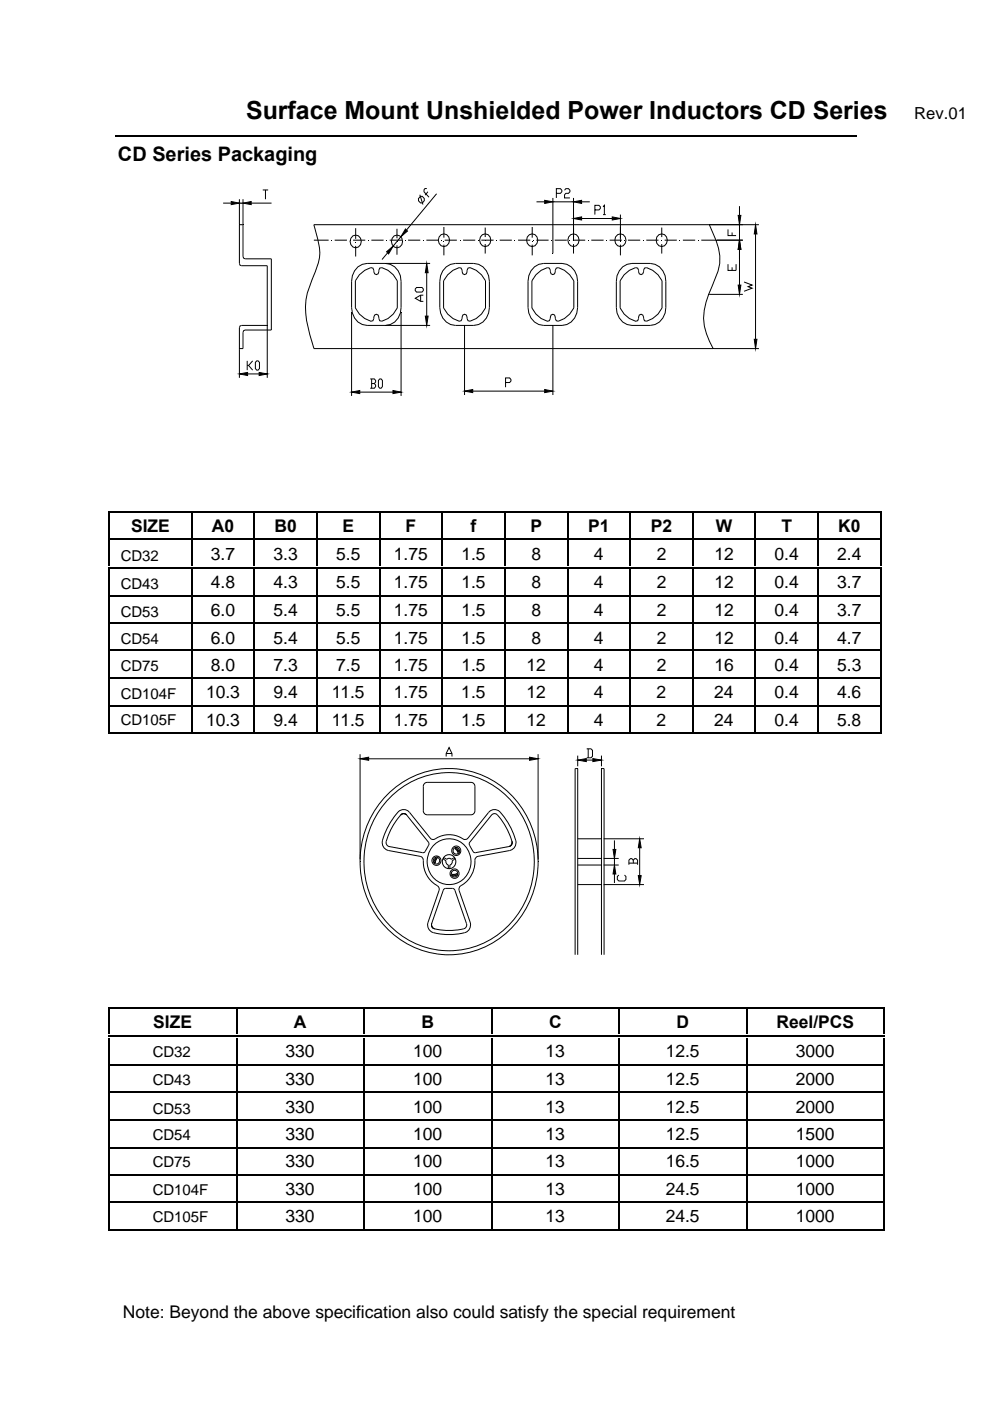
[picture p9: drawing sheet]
<svg xmlns="http://www.w3.org/2000/svg" width="210mm" height="297mm" viewBox="0 0 210 297" stroke-linecap="round" stroke-linejoin="round" font-family="sans-serif">
<g fill="#000">
<path d="M22.9 108.3h.4v.4h-.4zM22.9 114.2h.4v.3h-.4zM40.5 108.3h.4v.4h-.4zM40.5 114.2h.4v.3h-.4zM53.8 108.3h.3v.4h-.3zM53.8 114.2h.3v.3h-.3zM67.1 108.3h.3v.4h-.3zM67.1 114.2h.3v.3h-.3zM80.4 108.3h.3v.4h-.3zM80.4 114.2h.3v.3h-.3zM93.7 108.3h.3v.4h-.3zM93.7 114.2h.3v.3h-.3z"/>
<path d="M106.9 108.3h.4v.4h-.4zM106.9 114.2h.4v.3h-.4zM120.2 108.3h.4v.4h-.4zM120.2 114.2h.4v.3h-.4zM133.5 108.3h.3v.4h-.3zM133.5 114.2h.3v.3h-.3zM146.8 108.3h.3v.4h-.3zM146.8 114.2h.3v.3h-.3zM160.1 108.3h.3v.4h-.3zM160.1 114.2h.3v.3h-.3zM173.4 108.3h.3v.4h-.3zM173.4 114.2h.3v.3h-.3z"/>
<path d="M186.6 108.3h.4v.4h-.4zM186.6 114.2h.4v.3h-.4zM22.9 126.2h.4v.3h-.4zM22.9 132h.4v.4h-.4zM22.9 137.7h.4v.4h-.4zM22.9 120.2h.4v.3h-.4zM40.5 126.2h.4v.3h-.4zM40.5 132h.4v.4h-.4zM40.5 137.7h.4v.4h-.4zM40.5 120.2h.4v.3h-.4zM53.8 126.2h.3v.3h-.3zM53.8 132h.3v.4h-.3z"/>
<path d="M53.8 137.7h.3v.4h-.3zM53.8 120.2h.3v.3h-.3zM67.1 126.2h.3v.3h-.3zM67.1 132h.3v.4h-.3zM67.1 137.7h.3v.4h-.3zM67.1 120.2h.3v.3h-.3zM80.4 126.2h.3v.3h-.3zM80.4 132h.3v.4h-.3zM80.4 137.7h.3v.4h-.3zM80.4 120.2h.3v.3h-.3zM93.7 126.2h.3v.3h-.3zM93.7 132h.3v.4h-.3z"/>
<path d="M93.7 137.7h.3v.4h-.3zM93.7 120.2h.3v.3h-.3zM106.9 126.2h.4v.3h-.4zM106.9 132h.4v.4h-.4zM106.9 137.7h.4v.4h-.4zM106.9 120.2h.4v.3h-.4zM120.2 126.2h.4v.3h-.4zM120.2 132h.4v.4h-.4zM120.2 137.7h.4v.4h-.4zM120.2 120.2h.4v.3h-.4zM133.5 126.2h.3v.3h-.3zM133.5 132h.3v.4h-.3z"/>
<path d="M133.5 137.7h.3v.4h-.3zM133.5 120.2h.3v.3h-.3zM146.8 126.2h.3v.3h-.3zM146.8 132h.3v.4h-.3zM146.8 137.7h.3v.4h-.3zM146.8 120.2h.3v.3h-.3zM160.1 126.2h.3v.3h-.3zM160.1 132h.3v.4h-.3zM160.1 137.7h.3v.4h-.3zM160.1 120.2h.3v.3h-.3zM173.4 126.2h.3v.3h-.3zM173.4 132h.3v.4h-.3z"/>
<path d="M173.4 137.7h.3v.4h-.3zM173.4 120.2h.3v.3h-.3zM186.6 126.2h.4v.3h-.4zM186.6 132h.4v.4h-.4zM186.6 137.7h.4v.4h-.4zM186.6 120.2h.4v.3h-.4zM22.9 143.6h.4v.3h-.4zM22.9 149.5h.4v.3h-.4zM40.5 143.6h.4v.3h-.4zM40.5 149.5h.4v.3h-.4zM53.8 143.6h.3v.3h-.3zM53.8 149.5h.3v.3h-.3z"/>
<path d="M67.1 143.6h.3v.3h-.3zM67.1 149.5h.3v.3h-.3zM80.4 143.6h.3v.3h-.3zM80.4 149.5h.3v.3h-.3zM93.7 143.6h.3v.3h-.3zM93.7 149.5h.3v.3h-.3zM106.9 143.6h.4v.3h-.4zM106.9 149.5h.4v.3h-.4zM120.2 143.6h.4v.3h-.4zM120.2 149.5h.4v.3h-.4zM133.5 143.6h.3v.3h-.3zM133.5 149.5h.3v.3h-.3z"/>
<path d="M146.8 143.6h.3v.3h-.3zM146.8 149.5h.3v.3h-.3zM160.1 143.6h.3v.3h-.3zM160.1 149.5h.3v.3h-.3zM173.4 143.6h.3v.3h-.3zM173.4 149.5h.3v.3h-.3zM186.6 143.6h.4v.3h-.4zM186.6 149.5h.4v.3h-.4zM186.6 155.3h.4v.3h-.4zM22.9 213.5h.4v.3h-.4zM22.9 219.5h.4v.3h-.4zM50 213.5h.3v.3h-.3z"/>
<path d="M50 219.5h.3v.3h-.3zM77 213.5h.4v.3h-.4zM77 219.5h.4v.3h-.4zM104.1 213.5h.3v.3h-.3zM104.1 219.5h.3v.3h-.3zM131.1 213.5h.4v.3h-.4zM131.1 219.5h.4v.3h-.4zM158.2 213.5h.3v.3h-.3zM158.2 219.5h.3v.3h-.3zM187.4 213.5h.3v.3h-.3zM187.4 219.5h.3v.3h-.3zM22.9 225.6h.4v.4h-.4z"/>
<path d="M22.9 231.5h.4v.3h-.4zM22.9 237.3h.4v.4h-.4zM50 225.6h.3v.4h-.3zM50 231.5h.3v.3h-.3zM50 237.3h.3v.4h-.3zM77 225.6h.4v.4h-.4zM77 231.5h.4v.3h-.4zM77 237.3h.4v.4h-.4zM104.1 225.6h.3v.4h-.3zM104.1 231.5h.3v.3h-.3zM104.1 237.3h.3v.4h-.3zM131.1 225.6h.4v.4h-.4z"/>
<path d="M131.1 231.5h.4v.3h-.4zM131.1 237.3h.4v.4h-.4zM158.2 225.6h.3v.4h-.3zM158.2 231.5h.3v.3h-.3zM158.2 237.3h.3v.4h-.3zM187.4 225.6h.3v.4h-.3zM187.4 231.5h.3v.3h-.3zM187.4 237.3h.3v.4h-.3zM22.9 243.2h.4v.3h-.4zM22.9 248.9h.4v.4h-.4zM22.9 254.7h.4v.4h-.4zM50 243.2h.3v.3h-.3z"/>
<path d="M50 248.9h.3v.4h-.3zM50 254.7h.3v.4h-.3zM77 243.2h.4v.3h-.4zM77 248.9h.4v.4h-.4zM77 254.7h.4v.4h-.4zM104.1 243.2h.3v.3h-.3zM104.1 248.9h.3v.4h-.3zM104.1 254.7h.3v.4h-.3zM131.1 243.2h.4v.3h-.4zM131.1 248.9h.4v.4h-.4zM131.1 254.7h.4v.4h-.4zM158.2 243.2h.3v.3h-.3z"/>
<path d="M158.2 248.9h.3v.4h-.3zM158.2 254.7h.3v.4h-.3zM187.4 243.2h.3v.3h-.3zM187.4 248.9h.3v.4h-.3zM187.4 254.7h.3v.4h-.3zM187.4 260.6h.3v.3h-.3z"/>
</g>
<g fill="none" stroke="#000" stroke-width=".34">
<path d="M22.9 108.5h17.6M23.1 108.7v5.5M23.1 114.6v5.5M23.3 114.3h17.2M40.7 108.7v5.5M40.7 114.6v5.5M40.9 108.5h12.9M40.9 114.3h12.9M54 108.7v5.5M54 114.6v5.5M54.1 108.5h13M54.1 114.3h13"/>
<path d="M67.3 108.7v5.5M67.3 114.6v5.5M67.4 108.5h13M67.4 114.3h13M80.5 108.7v5.5M80.5 114.6v5.5M80.7 108.5h13M80.7 114.3h13M93.8 108.7v5.5M93.8 114.6v5.5M94 108.5h12.9M94 114.3h12.9"/>
<path d="M107.1 108.7v5.5M107.1 114.6v5.5M107.3 108.5h12.9M107.3 114.3h12.9M120.4 108.7v5.5M120.4 114.6v5.5M120.6 108.5h12.9M120.6 114.3h12.9M133.7 108.7v5.5M133.7 114.6v5.5M133.8 108.5h13M133.8 114.3h13"/>
<path d="M147 108.7v5.5M147 114.6v5.5M147.1 108.5h13M147.1 114.3h13M160.2 108.7v5.5M160.2 114.6v5.5M160.4 108.5h13M160.4 114.3h13M173.5 108.7v5.5M173.5 114.6v5.5M173.7 108.5h12.9M173.7 114.3h12.9"/>
<path d="M186.8 108.7v5.5M186.8 114.6v5.5M23.1 120.7v5.5M23.1 126.5v5.5M23.1 132.4v5.5M23.1 138.1v5.5M23.3 126.3h17.2M23.3 132.2h17.2M23.3 137.9h17.2M23.3 120.3h17.2M40.7 120.7v5.5M40.7 126.5v5.5"/>
<path d="M40.7 132.4v5.5M40.7 138.1v5.5M40.9 126.3h12.9M40.9 132.2h12.9M40.9 137.9h12.9M40.9 120.3h12.9M54 120.7v5.5M54 126.5v5.5M54 132.4v5.5M54 138.1v5.5M54.1 126.3h13M54.1 132.2h13"/>
<path d="M54.1 137.9h13M54.1 120.3h13M67.3 120.7v5.5M67.3 126.5v5.5M67.3 132.4v5.5M67.3 138.1v5.5M67.4 126.3h13M67.4 132.2h13M67.4 137.9h13M67.4 120.3h13M80.5 120.7v5.5M80.5 126.5v5.5"/>
<path d="M80.5 132.4v5.5M80.5 138.1v5.5M80.7 126.3h13M80.7 132.2h13M80.7 137.9h13M80.7 120.3h13M93.8 120.7v5.5M93.8 126.5v5.5M93.8 132.4v5.5M93.8 138.1v5.5M94 126.3h12.9M94 132.2h12.9"/>
<path d="M94 137.9h12.9M94 120.3h12.9M107.1 120.7v5.5M107.1 126.5v5.5M107.1 132.4v5.5M107.1 138.1v5.5M107.3 126.3h12.9M107.3 132.2h12.9M107.3 137.9h12.9M107.3 120.3h12.9M120.4 120.7v5.5M120.4 126.5v5.5"/>
<path d="M120.4 132.4v5.5M120.4 138.1v5.5M120.6 126.3h12.9M120.6 132.2h12.9M120.6 137.9h12.9M120.6 120.3h12.9M133.7 120.7v5.5M133.7 126.5v5.5M133.7 132.4v5.5M133.7 138.1v5.5M133.8 126.3h13M133.8 132.2h13"/>
<path d="M133.8 137.9h13M133.8 120.3h13M147 120.7v5.5M147 126.5v5.5M147 132.4v5.5M147 138.1v5.5M147.1 126.3h13M147.1 132.2h13M147.1 137.9h13M147.1 120.3h13M160.2 120.7v5.5M160.2 126.5v5.5"/>
<path d="M160.2 132.4v5.5M160.2 138.1v5.5M160.4 126.3h13M160.4 132.2h13M160.4 137.9h13M160.4 120.3h13M173.5 120.7v5.5M173.5 126.5v5.5M173.5 132.4v5.5M173.5 138.1v5.5M173.7 126.3h12.9M173.7 132.2h12.9"/>
<path d="M173.7 137.9h12.9M173.7 120.3h12.9M186.8 120.7v5.5M186.8 126.5v5.5M186.8 132.4v5.5M186.8 138.1v5.5M22.9 155.5h17.6M23.1 143.9v5.6M23.1 149.8v5.8M23.3 143.8h17.2M23.3 149.6h17.2M40.7 143.9v5.6"/>
<path d="M40.7 149.8v5.8M40.9 143.8h12.9M40.9 149.6h12.9M40.9 155.5h12.9M54 143.9v5.6M54 149.8v5.8M54.1 143.8h13M54.1 149.6h13M54.1 155.5h13M67.3 143.9v5.6M67.3 149.8v5.8M67.4 143.8h13"/>
<path d="M67.4 149.6h13M67.4 155.5h13M80.5 143.9v5.6M80.5 149.8v5.8M80.7 143.8h13M80.7 149.6h13M80.7 155.5h13M93.8 143.9v5.6M93.8 149.8v5.8M94 143.8h12.9M94 149.6h12.9M94 155.5h12.9"/>
<path d="M107.1 143.9v5.6M107.1 149.8v5.8M107.3 143.8h12.9M107.3 149.6h12.9M107.3 155.5h12.9M120.4 143.9v5.6M120.4 149.8v5.8M120.6 143.8h12.9M120.6 149.6h12.9M120.6 155.5h12.9M133.7 143.9v5.6M133.7 149.8v5.8"/>
<path d="M133.8 143.8h13M133.8 149.6h13M133.8 155.5h13M147 143.9v5.6M147 149.8v5.8M147.1 143.8h13M147.1 149.6h13M147.1 155.5h13M160.2 143.9v5.6M160.2 149.8v5.8M160.4 143.8h13M160.4 149.6h13"/>
<path d="M160.4 155.5h13M173.5 143.9v5.6M173.5 149.8v5.8M173.7 143.8h12.9M173.7 149.6h12.9M173.7 155.5h12.9M186.8 143.9v5.6M186.8 149.8v5.8M22.9 213.6h27.1M22.9 219.6h27.1M23.1 213.8v5.5M50.2 213.8v5.5"/>
<path d="M50.3 213.6h26.7M50.3 219.6h26.7M77.2 213.8v5.5M77.4 213.6h26.7M77.4 219.6h26.7M104.3 213.8v5.5M104.4 213.6h26.7M104.4 219.6h26.7M131.3 213.8v5.5M131.5 213.6h26.7M131.5 219.6h26.7M158.4 213.8v5.5"/>
<path d="M158.5 213.6h28.9M158.5 219.6h28.9M187.5 213.8v5.5M23.1 220.1v5.5M23.1 226v5.5M23.1 231.8v5.5M23.1 237.7v5.5M23.3 225.8h26.7M23.3 231.6h26.7M23.3 237.5h26.7M50.2 220.1v5.5M50.2 226v5.5"/>
<path d="M50.2 231.8v5.5M50.2 237.7v5.5M50.3 225.8h26.7M50.3 231.6h26.7M50.3 237.5h26.7M77.2 220.1v5.5M77.2 226v5.5M77.2 231.8v5.5M77.2 237.7v5.5M77.4 225.8h26.7M77.4 231.6h26.7M77.4 237.5h26.7"/>
<path d="M104.3 220.1v5.5M104.3 226v5.5M104.3 231.8v5.5M104.3 237.7v5.5M104.4 225.8h26.7M104.4 231.6h26.7M104.4 237.5h26.7M131.3 220.1v5.5M131.3 226v5.5M131.3 231.8v5.5M131.3 237.7v5.5M131.5 225.8h26.7"/>
<path d="M131.5 231.6h26.7M131.5 237.5h26.7M158.4 220.1v5.5M158.4 226v5.5M158.4 231.8v5.5M158.4 237.7v5.5M158.5 225.8h28.9M158.5 231.6h28.9M158.5 237.5h28.9M187.5 220.1v5.5M187.5 226v5.5M187.5 231.8v5.5"/>
<path d="M187.5 237.7v5.5M23.1 243.4v5.5M23.1 249.3v5.4M23.1 255.1v5.8M23.3 243.3h26.7M23.3 249.1h26.7M23.3 254.9h26.7M50.2 243.4v5.5M50.2 249.3v5.4M50.2 255.1v5.8M50.3 243.3h26.7M50.3 249.1h26.7"/>
<path d="M50.3 254.9h26.7M77.2 243.4v5.5M77.2 249.3v5.4M77.2 255.1v5.8M77.4 243.3h26.7M77.4 249.1h26.7M77.4 254.9h26.7M104.3 243.4v5.5M104.3 249.3v5.4M104.3 255.1v5.8M104.4 243.3h26.7M104.4 249.1h26.7"/>
<path d="M104.4 254.9h26.7M131.3 243.4v5.5M131.3 249.3v5.4M131.3 255.1v5.8M131.5 243.3h26.7M131.5 249.1h26.7M131.5 254.9h26.7M158.4 243.4v5.5M158.4 249.3v5.4M158.4 255.1v5.8M158.5 243.3h28.9M158.5 249.1h28.9"/>
<path d="M158.5 254.9h28.9M187.5 243.4v5.5M187.5 249.3v5.4M187.5 255.1v5.8M22.9 260.8h27.1M50.3 260.8h26.7M77.4 260.8h26.7M104.4 260.8h26.7M131.5 260.8h26.7M158.5 260.8h28.9"/>
</g>
<g fill="none" stroke="#000" stroke-width=".21">
<path d="M90.5 40h-.4l-.2 .2v.5l1.1 1.1M47.3 43.1h1.7M49 42.7l1.8 .4-1.8 .3zM50.8 42.2v5.4M50.8 43.1h.7M50.8 47.6h.7v6.8l.2 .3 .3 .2h5.6v15.1h-5.6l-.3 .1-.2 .4v3.4h-.7v-4.4l.1-.4 .3-.1h5.5v-12.7h-5.5l-.3-.1-.1-.3zM51.5 43.1l1.8-.4v.7zM51.5 42.2v5.4M53.3 43.1h4.3M55.7 40.3h1.2M56.3 40.3v1.9M66.6 50.9h3.1"/>
<path d="M71 50.9h2.6M74.8 50a1.28 1.28 0 0 1 1.8 1.2 1.28 1.28 0 0 1-1.8 1.2 1.46 1.46 0 0 1 0-2.4zM74.9 50.9h2.6M75.4 48.4v2.2M75.4 52.1v2.3M75.9 56.6l1-.6 1-.1h3.9a3.5 3.5 0 0 1 3.3 3.7v5.6a3.6 3.6 0 0 1-3.3 3.8h-3.9a3.5 3.5 0 0 1-3.3-3.8v-5.6l.1-1.1 .5-1.1zM76.2 58.3l1.2-1 1.3-.6 .4 .1 .4 1.3 .3 .1 .4-.1 .3-1.3 .5-.1 1.3 .6 1.1 1 .9 1.2v5.8l-.9 1.3-1.1 .9-1.3 .6-.5-.1-.3-1.2-.4-.2-.3 .2-.4 1.2-.4 .1-1.3-.6-1.2-.9-.8-1.3v-5.8zM78.8 50.9h2.6M81.9 55.9h9.3M82 53.4l1.4-1.2-1 1.6zM82.2 53.6l-1.2 1.4M82.7 50.9h2.6"/>
<path d="M83.6 50a1.28 1.28 0 0 1 1.8 1.2 1.28 1.28 0 0 1-1.8 1.2 1.46 1.46 0 0 1 0-2.4zM84.2 48.5v2M84.2 52v2M85 50.2l-1.6 2M86 48.5l.4 .5-1.4 1.2zM86.6 50.9h2.5M89 41.3l.7 2.1M89.2 41.6h.4l.4 .5v.4l-.4 .5h-.4l-.4-.4v-.5zM90.4 50.9h2.6M90.5 57.8v9.2M90.5 55.9l.3 1.9h-.6zM90.8 40.7l-.6 .7"/>
<path d="M92.6 41.1l-6.4 7.7M93.6 49.8a1.28 1.28 0 0 1 1.8 1.1 1.28 1.28 0 0 1-1.8 1.2 1.46 1.46 0 0 1 0-2.3zM94.1 48.1v2.3M94.1 51.9v2.2M94.3 50.9h2.6M94.7 56.6l.9-.6 1-.1h3.9a3.5 3.5 0 0 1 3.3 3.7v5.6a3.6 3.6 0 0 1-3.3 3.8h-3.9a3.5 3.5 0 0 1-3.3-3.8v-5.6l.2-1.1 .4-1.1zM95 58.3l1.1-1 1.3-.6 .4 .1 .4 1.3 .3 .1 .4-.1 .4-1.3 .4-.1 1.3 .6 1.1 1 .9 1.2v5.8l-.9 1.3-1.1 .9-1.3 .6-.4-.1-.4-1.2-.4-.2-.3 .2-.4 1.2-.4 .1-1.3-.6-1.1-.9-.9-1.3v-5.8zM98.2 50.9h2.6M102.1 50.9h2.6M102.3 49.8a1.28 1.28 0 0 1 1.8 1.1 1.28 1.28 0 0 1-1.8 1.2 1.46 1.46 0 0 1 0-2.3zM102.9 48.3v2M102.9 51.7v2.1"/>
<path d="M106 50.9h2.6M109.9 50.9h2.6M112.3 49.8a1.28 1.28 0 0 1 1.8 1.1 1.28 1.28 0 0 1-1.8 1.2 1.46 1.46 0 0 1 0-2.3zM112.9 48.1v2.3M112.9 51.9v2.2M113.4 56.6l.9-.6 1-.1h3.9a3.5 3.5 0 0 1 3.3 3.7v5.6a3.6 3.6 0 0 1-3.3 3.8h-3.9a3.5 3.5 0 0 1-3.3-3.8v-5.6l.2-1.1 .4-1.1zM113.7 58.3l1.1-1 1.3-.6 .4 .1 .4 1.3 .4 .1 .3-.1 .4-1.3 .4-.1 1.3 .6 1.1 1 .9 1.2v5.8l-.9 1.3-1.1 .9-1.3 .6-.4-.1-.4-1.2-.3-.2-.4 .2-.4 1.2-.4 .1-1.3-.6-1.1-.9-.9-1.3v-5.8zM113.7 50.9h2.7M113.8 42.8h1.7M115.5 42.5l1.8 .3-1.8 .3zM117.3 42v11.7M117.3 42.8h4.3"/>
<path d="M117.6 50.9h2.6M118 41h.9l.3-.3v-.4l-.3-.3h-.9v2M119.7 40.3l.3-.3h.6l.3 .3v.4l-.3 .3h-.6l-.3 .3v.7h1.2M121.1 49.8a1.28 1.28 0 0 1 1.7 1.1 1.28 1.28 0 0 1-1.7 1.2 1.43 1.43 0 0 1 0-2.3zM121.5 50.9h2.6M121.6 46.3l1.8-.3v.6zM121.6 42.8l1.8-.3v.6zM121.6 42v8.9M121.6 51.7v2.1M123.4 46.3h6.5M123.4 42.8h1.7M125.4 50.9h2.6"/>
<path d="M126.2 44.5h.8l.3-.3v-.3l-.3-.4h-.8v2M127.9 43.9l.3-.4v2M127.9 45.5h.6M129.3 50.9h2.6M129.9 46l1.7 .3-1.7 .3zM131 49.8a1.28 1.28 0 0 1 1.8 1.1 1.28 1.28 0 0 1-1.8 1.2 1.46 1.46 0 0 1 0-2.3zM131.6 45.5v5.3M131.6 51.9v2.2M132.1 56.6l.9-.6 1-.1h3.9a3.5 3.5 0 0 1 3.3 3.7v5.6a3.6 3.6 0 0 1-3.3 3.8h-3.9a3.5 3.5 0 0 1-3.3-3.8v-5.6l.2-1.1 .5-1.1zM132.4 58.3l1.1-1 1.3-.6 .5 .1 .3 1.3 .4 .1 .3-.1 .4-1.3 .4-.1 1.3 .6 1.2 1 .8 1.2v5.8l-.8 1.3-1.2 .9-1.3 .6-.4-.1-.4-1.2-.3-.2-.4 .2-.3 1.2-.5 .1-1.3-.6-1.1-.9-.9-1.3v-5.8zM133.2 50.9h2.6M137.1 50.9h2.6"/>
<path d="M139.8 49.8a1.28 1.28 0 0 1 1.7 1.1 1.28 1.28 0 0 1-1.7 1.2 1.46 1.46 0 0 1 0-2.3zM140.4 48.3v2M140.4 51.7v2.1M141 50.9h2.6M144.8 50.9h2.6M148.7 50.9h3.2M150.6 47.6h10.4M152 50.9h5.6M154.4 48.6v1.3h1.7M154.4 56v1.3h1.7v-1.3M155.3 49.3v.6M155.3 56.7v.6"/>
<path d="M156.6 45.7h.5l-.3 1.9zM156.8 43.7v2M156.8 47.6v3.3M156.8 52.9v7.5M156.8 50.9l.3 2h-.5zM157.8 59.8l1.7 .6-.8 .4 .8 .3-1.7 .7M160.3 49.6v22.3M160.3 47.6l.2 2h-.5zM50.8 79.3l1.7-.3v.6zM50.8 74v6.1M52.4 76.5v2M52.5 79.3h2.5"/>
<path d="M52.7 77.5l.9 1M53.6 76.5l-.9 1h-.3M54.5 76.5h.2l.3 .3v1.3l-.3 .4h-.2l-.3-.4v-1.3zM55 79l1.7 .3-1.7 .3zM56.7 69.1v11M66.6 73.9a23.1 23.1 0 0 1-1.7-10.3l.3-1.4 1.5-4.2a9.5 9.5 0 0 0 .6-7.6l-.7-2.8h83.9a14.7 14.7 0 0 1 2.2 8.3l-.4 1.6-1.3 3.2a12.6 12.6 0 0 0-.5 11.6l.8 1.6h-84.7M74.6 66.3v17.6M81.9 69h9.3M85.1 66.3v17.6M88.3 61h1.2l.3 .3v.3l-.3 .3h-1.2l-.2-.3v-.3zM89.2 62.6v1.3M89.8 62.6h-.6l-1.1 .6 1.1 .7h.6"/>
<path d="M90.2 67h.6l-.3 2zM98.5 69.1v14.6M117.3 69.1v14.6M150.4 62.4h7.2M151.4 73.9h9.6M156.6 60.4h.5l-.3 2zM160 71.9h.5l-.2 2zM74.6 83.1l1.7-.3v.7zM76.3 83.1h7.1M78.5 80.3h.9l.3 .4v.3l-.3 .3M78.8 80.3v2M78.8 81.3h.6l.3 .4v.3l-.3 .3h-.9"/>
<path d="M80.5 80.3h.3l.3 .4v1.3l-.3 .3h-.3l-.2-.3v-1.3zM83.4 82.8l1.7 .3-1.7 .4zM98.5 82.9l1.8-.3v.6zM100.3 82.9h15.2M107.2 81.1h.9l.3-.3v-.3l-.3-.4h-.9v2M115.5 82.6l1.8 .3-1.8 .3zM76.4 159.9v22.3M94.6 159.8h1.3M114.1 159.9v22.3M124.4 158.8h.9l.4 .3v1.3l-.4 .3h-.9M124.8 158.8v1.9M76.4 160.9l1.8-.4v.7z"/>
<path d="M78.2 160.9h34.1M82.6 168a18.5 18.5 0 0 1 30.3 7.6 20 20 0 0 1-12.7 26.1 19 19 0 0 1-23.8-17.4 20.2 20.2 0 0 1 6.2-16.3zM83.2 168.6a17.7 17.7 0 0 1 28.8 7 19.1 19.1 0 0 1-12 25.3 18.1 18.1 0 0 1-22.5-15 19.4 19.4 0 0 1 5.7-17.3zM84.4 172.2a1.61 1.61 0 0 1 2.5 0l4.5 5.6 .6 .2a5.6 5.6 0 0 1 6.3-.1 .8 .8 0 0 0 1-.2l4.3-5.5a1.72 1.72 0 0 1 2.9 .5 13.1 13.1 0 0 1 2.9 6.1 1.69 1.69 0 0 1-1.3 1.5l-6.7 1.3-.6 .4a6.6 6.6 0 0 1-3.3 6.1l-.1 .7 2.3 6.7a1.82 1.82 0 0 1-1.8 2.4 11.6 11.6 0 0 1-6.5-.4 1.72 1.72 0 0 1-.6-2l2.3-6.7a1.02 1.02 0 0 0-.7-1.2 5.9 5.9 0 0 1-2.6-5.3 .78 .78 0 0 0-.7-.7l-6.7-1.3a1.87 1.87 0 0 1-1.1-2.8 16 16 0 0 1 3.1-5.3zM85 172.8l.1-.1a.8 .8 0 0 1 1.2 .1l4.6 5.9 .1 .4-.8 1.4-.4 .3-7.4-1.4a.87 .87 0 0 1-.5-1 14.8 14.8 0 0 1 3.1-5.6zM90 166.1l.6-.2h9.3a.87 .87 0 0 1 .8 .8v5.2a.87 .87 0 0 1-.8 .9h-9.3l-.4-.2-.4-.5v-5.5zM91.8 179.4a4.7 4.7 0 0 1 6.5-.4 4.7 4.7 0 0 1 .7 6.5 4.7 4.7 0 0 1-6 1.5 4.7 4.7 0 0 1-2.2-5.8l.5-1zM94.6 160.4v-.6l.7-1.3 .6 1.3v.6M96.6 179.8l.1 .3M96.6 179.7l.8 .9 .1 .3-.3 .1-.1-.5-.6-.5zM104.3 172.8l.1-.1a.79 .79 0 0 1 1.1 .1 13.3 13.3 0 0 1 3.1 6l-.3 .5-.4 .2-7.1 1.3-.5-.3-.7-1.3v-.5zM112.3 160.5l1.8 .4-1.8 .3z"/>
<path d="M122.5 160.2v2.3M122.5 177.8h5.1M122.5 161.2l1.9-.4v.7zM124.4 161.2h1.4M125.8 160.8l1.8 .4-1.8 .3zM127.6 160.2v2.3M128 177.8h8.6M130.3 178.2v1.9M135.7 179.7v5.9M135.7 177.8l.3 1.9h-.6zM91.6 195.8l-.1 .2a.87 .87 0 0 0 .7 .9M92.4 182.7l-.2 .2"/>
<path d="M92.5 182.1l.1 .1M92.5 181.8a.71 .71 0 0 0-.5 1 .71 .71 0 0 0 1.1 .2 .71 .71 0 0 0-.2-1.2M92.6 181.6l.3 .2-.4 .5-.1 .6-.3 .1 .1-.8zM92.7 182l-.1-.1-.3 .6 .1 .1M94.1 181.9l.7 .3 .3-.2 .6 .2 .7-.3v.3l-.5 .3a.71 .71 0 0 1-.5 .9v.6l-.2 .1-.1-.1v-.6l-.4-.2-.1-.7-.5-.3zM94.2 188.5l.3-.1h1.5l.4 .2 2.6 7.4a.85 .85 0 0 1-.6 .9 11.9 11.9 0 0 1-6.6-.2l-.3-.5 .1-.4zM95.7 185.3l.7 .1 .5-.2 .2 .3-1 .2-.4-.1zM95.7 185.3a.69 .69 0 0 1 .9-.7 .69 .69 0 0 1 .4 1 .69 .69 0 0 1-1.1 0M96.2 185.4l-.1 .1M96.6 185.3v.2h-.6v-.1M96.7 185.3h.3M96.8 180.2l.1-.1 .3 .5-.1 .1"/>
<path d="M97.2 180.5h-.2M97.4 180.7a.7 .7 0 0 0-.6-1 .7 .7 0 0 0-.7 .9 .7 .7 0 0 0 1.1 .3M122.5 187.6h5.1M122.5 182h5.1M122.5 183.4h5.1M128 187.6h8.6M128 182h3.2M128 183.4h3.2M130 180.1h.6l-.3 1.9zM130.3 183.4l.3 1.9h-.6zM130.3 182v1.4M130.3 185.3v1.9"/>
<path d="M131.3 185.5l-.4 .3v.7l.4 .3h1.2l.3-.3v-.7l-.3-.3M133.4 183h1.8M134.3 183v-.6l.3-.4h.3l.3 .4v.9M134.3 182.4l-.3-.4h-.3l-.3 .4v.9M135.4 185.6h.6l-.3 2zM122 202.4v-39.4h.5v39.4M127.6 202.4v-39.4h.5v39.4"/>
<circle cx="92.6" cy="182.5" r=".98"/>
<circle cx="95.2" cy="182.7" r="1.47"/>
<circle cx="96.4" cy="185.2" r=".99"/>
<circle cx="96.7" cy="180.4" r=".99"/>
</g>
<g fill="#000">
<path d="M49 42.7l1.8 .4-1.8 .3zM51.5 43.1l1.8-.4v.7zM82 53.4l1.4-1.2-1 1.6zM86 48.5l.4 .5-1.4 1.2zM90.5 55.9l.3 1.9h-.6zM115.5 42.5l1.8 .3-1.8 .3zM121.6 46.3l1.8-.3v.6zM121.6 42.8l1.8-.3v.6zM129.9 46l1.7 .3-1.7 .3zM156.8 50.9l.3 2h-.5zM156.6 45.7h.5l-.3 1.9zM160.3 47.6l.2 2h-.5z"/>
<path d="M50.8 79.3l1.7-.3v.6zM55 79l1.7 .3-1.7 .3zM90.2 67h.6l-.3 2zM156.6 60.4h.5l-.3 2zM160 71.9h.5l-.2 2zM74.6 83.1l1.7-.3v.7zM83.4 82.8l1.7 .3-1.7 .4zM98.5 82.9l1.8-.3v.6zM115.5 82.6l1.8 .3-1.8 .3zM76.4 160.9l1.8-.4v.7zM112.3 160.5l1.8 .4-1.8 .3zM122.5 161.2l1.9-.4v.7z"/>
<path d="M125.8 160.8l1.8 .4-1.8 .3zM135.7 177.8l.3 1.9h-.6zM130 180.1h.6l-.3 1.9zM130.3 183.4l.3 1.9h-.6zM135.4 185.6h.6l-.3 2z"/>
</g>
<path d="M24.5 28.8h157.3" fill="none" stroke="#000" stroke-width=".25"/>
<text font-size="5.3" x="52.2" y="25.2">Surface Mount Unshielded Power Inductors CD Series</text>
<text font-size="4.2" x="25" y="34.2">CD Series Packaging</text>
<g font-size="3.7">
<text x="27.8" y="112.8">SIZE</text>
<text x="44.9" y="112.8">A0</text>
<text x="58.2" y="112.8">B0</text>
<text x="72.6" y="112.8">E</text>
<text x="86" y="112.8">F</text>
<text x="99.8" y="112.8">f</text>
<text x="112.5" y="112.8">P</text>
<text x="124.7" y="112.8">P1</text>
<text x="138" y="112.8">P2</text>
<text x="151.8" y="112.8">W</text>
<text x="165.7" y="112.8">T</text>
<text x="177.8" y="112.8">K0</text>
<text x="44.7" y="118.7">3.7</text>
<text x="58" y="118.7">3.3</text>
<text x="71.3" y="118.7">5.5</text>
<text x="83.6" y="118.7">1.75</text>
<text x="97.9" y="118.7">1.5</text>
<text x="112.7" y="118.7">8</text>
<text x="126" y="118.7">4</text>
<text x="139.3" y="118.7">2</text>
<text x="151.5" y="118.7">12</text>
<text x="164.3" y="118.7">0.4</text>
<text x="177.6" y="118.7">2.4</text>
<text x="44.7" y="124.8">4.8</text>
<text x="58" y="124.8">4.3</text>
<text x="71.3" y="124.8">5.5</text>
<text x="83.6" y="124.8">1.75</text>
<text x="97.9" y="124.8">1.5</text>
<text x="112.7" y="124.8">8</text>
<text x="126" y="124.8">4</text>
<text x="139.3" y="124.8">2</text>
<text x="151.5" y="124.8">12</text>
<text x="164.3" y="124.8">0.4</text>
<text x="177.6" y="124.8">3.7</text>
<text x="44.7" y="130.6">6.0</text>
<text x="58" y="130.6">5.4</text>
<text x="71.3" y="130.6">5.5</text>
<text x="83.6" y="130.6">1.75</text>
<text x="97.9" y="130.6">1.5</text>
<text x="112.7" y="130.6">8</text>
<text x="126" y="130.6">4</text>
<text x="139.3" y="130.6">2</text>
<text x="151.5" y="130.6">12</text>
<text x="164.3" y="130.6">0.4</text>
<text x="177.6" y="130.6">3.7</text>
<text x="44.7" y="136.5">6.0</text>
<text x="58" y="136.5">5.4</text>
<text x="71.3" y="136.5">5.5</text>
<text x="83.6" y="136.5">1.75</text>
<text x="97.9" y="136.5">1.5</text>
<text x="112.7" y="136.5">8</text>
<text x="126" y="136.5">4</text>
<text x="139.3" y="136.5">2</text>
<text x="151.5" y="136.5">12</text>
<text x="164.3" y="136.5">0.4</text>
<text x="177.6" y="136.5">4.7</text>
<text x="44.7" y="142.2">8.0</text>
<text x="58" y="142.2">7.3</text>
<text x="71.3" y="142.2">7.5</text>
<text x="83.6" y="142.2">1.75</text>
<text x="97.9" y="142.2">1.5</text>
<text x="111.7" y="142.2">12</text>
<text x="126" y="142.2">4</text>
<text x="139.3" y="142.2">2</text>
<text x="151.5" y="142.2">16</text>
<text x="164.3" y="142.2">0.4</text>
<text x="177.6" y="142.2">5.3</text>
<text x="43.7" y="148">10.3</text>
<text x="58" y="148">9.4</text>
<text x="70.4" y="148">11.5</text>
<text x="83.5" y="148">1.75</text>
<text x="97.8" y="148">1.5</text>
<text x="111.6" y="148">12</text>
<text x="126" y="148">4</text>
<text x="139.3" y="148">2</text>
<text x="151.5" y="148">24</text>
<text x="164.3" y="148">0.4</text>
<text x="177.5" y="148">4.6</text>
<text x="43.7" y="153.9">10.3</text>
<text x="58" y="153.9">9.4</text>
<text x="70.4" y="153.9">11.5</text>
<text x="83.5" y="153.9">1.75</text>
<text x="97.8" y="153.9">1.5</text>
<text x="111.6" y="153.9">12</text>
<text x="126" y="153.9">4</text>
<text x="139.3" y="153.9">2</text>
<text x="151.5" y="153.9">24</text>
<text x="164.3" y="153.9">0.4</text>
<text x="177.5" y="153.9">5.8</text>
<text x="32.5" y="218">SIZE</text>
<text x="62.3" y="218">A</text>
<text x="89.4" y="218">B</text>
<text x="116.5" y="218">C</text>
<text x="143.5" y="218">D</text>
<text x="164.7" y="218">Reel/PCS</text>
<text x="60.6" y="224.2">330</text>
<text x="87.6" y="224.2">100</text>
<text x="115.7" y="224.2">13</text>
<text x="141.2" y="224.2">12.5</text>
<text x="168.8" y="224.2">3000</text>
<text x="60.6" y="230">330</text>
<text x="87.6" y="230">100</text>
<text x="115.7" y="230">13</text>
<text x="141.2" y="230">12.5</text>
<text x="168.8" y="230">2000</text>
<text x="60.6" y="235.9">330</text>
<text x="87.6" y="235.9">100</text>
<text x="115.7" y="235.9">13</text>
<text x="141.2" y="235.9">12.5</text>
<text x="168.8" y="235.9">2000</text>
<text x="60.6" y="241.7">330</text>
<text x="87.6" y="241.7">100</text>
<text x="115.7" y="241.7">13</text>
<text x="141.2" y="241.7">12.5</text>
<text x="168.8" y="241.7">1500</text>
<text x="60.6" y="247.5">330</text>
<text x="87.6" y="247.5">100</text>
<text x="115.7" y="247.5">13</text>
<text x="141.2" y="247.5">16.5</text>
<text x="168.8" y="247.5">1000</text>
<text x="60.6" y="253.3">330</text>
<text x="87.6" y="253.3">100</text>
<text x="115.7" y="253.3">13</text>
<text x="141.2" y="253.3">24.5</text>
<text x="168.8" y="253.3">1000</text>
<text x="60.6" y="259.2">330</text>
<text x="87.6" y="259.2">100</text>
<text x="115.7" y="259.2">13</text>
<text x="141.2" y="259.2">24.5</text>
<text x="168.8" y="259.2">1000</text>
<text x="26.1" y="279.3">Note: Beyond the above specification also could satisfy the special requirement</text>
</g>
<text font-size="3.5" x="193.9" y="25.3">Rev.01</text>
<g font-size="3.2">
<text x="25.6" y="118.9">CD32</text>
<text x="25.6" y="124.9">CD43</text>
<text x="25.6" y="130.9">CD53</text>
<text x="25.6" y="136.5">CD54</text>
<text x="25.6" y="142.2">CD75</text>
<text x="25.6" y="148.2">CD104F</text>
<text x="25.6" y="153.8">CD105F</text>
<text x="32.4" y="224.1">CD32</text>
<text x="32.4" y="230.1">CD43</text>
<text x="32.4" y="236.1">CD53</text>
<text x="32.4" y="241.8">CD54</text>
<text x="32.4" y="247.4">CD75</text>
<text x="32.4" y="253.4">CD104F</text>
<text x="32.4" y="259.1">CD105F</text>
</g>
</svg>
